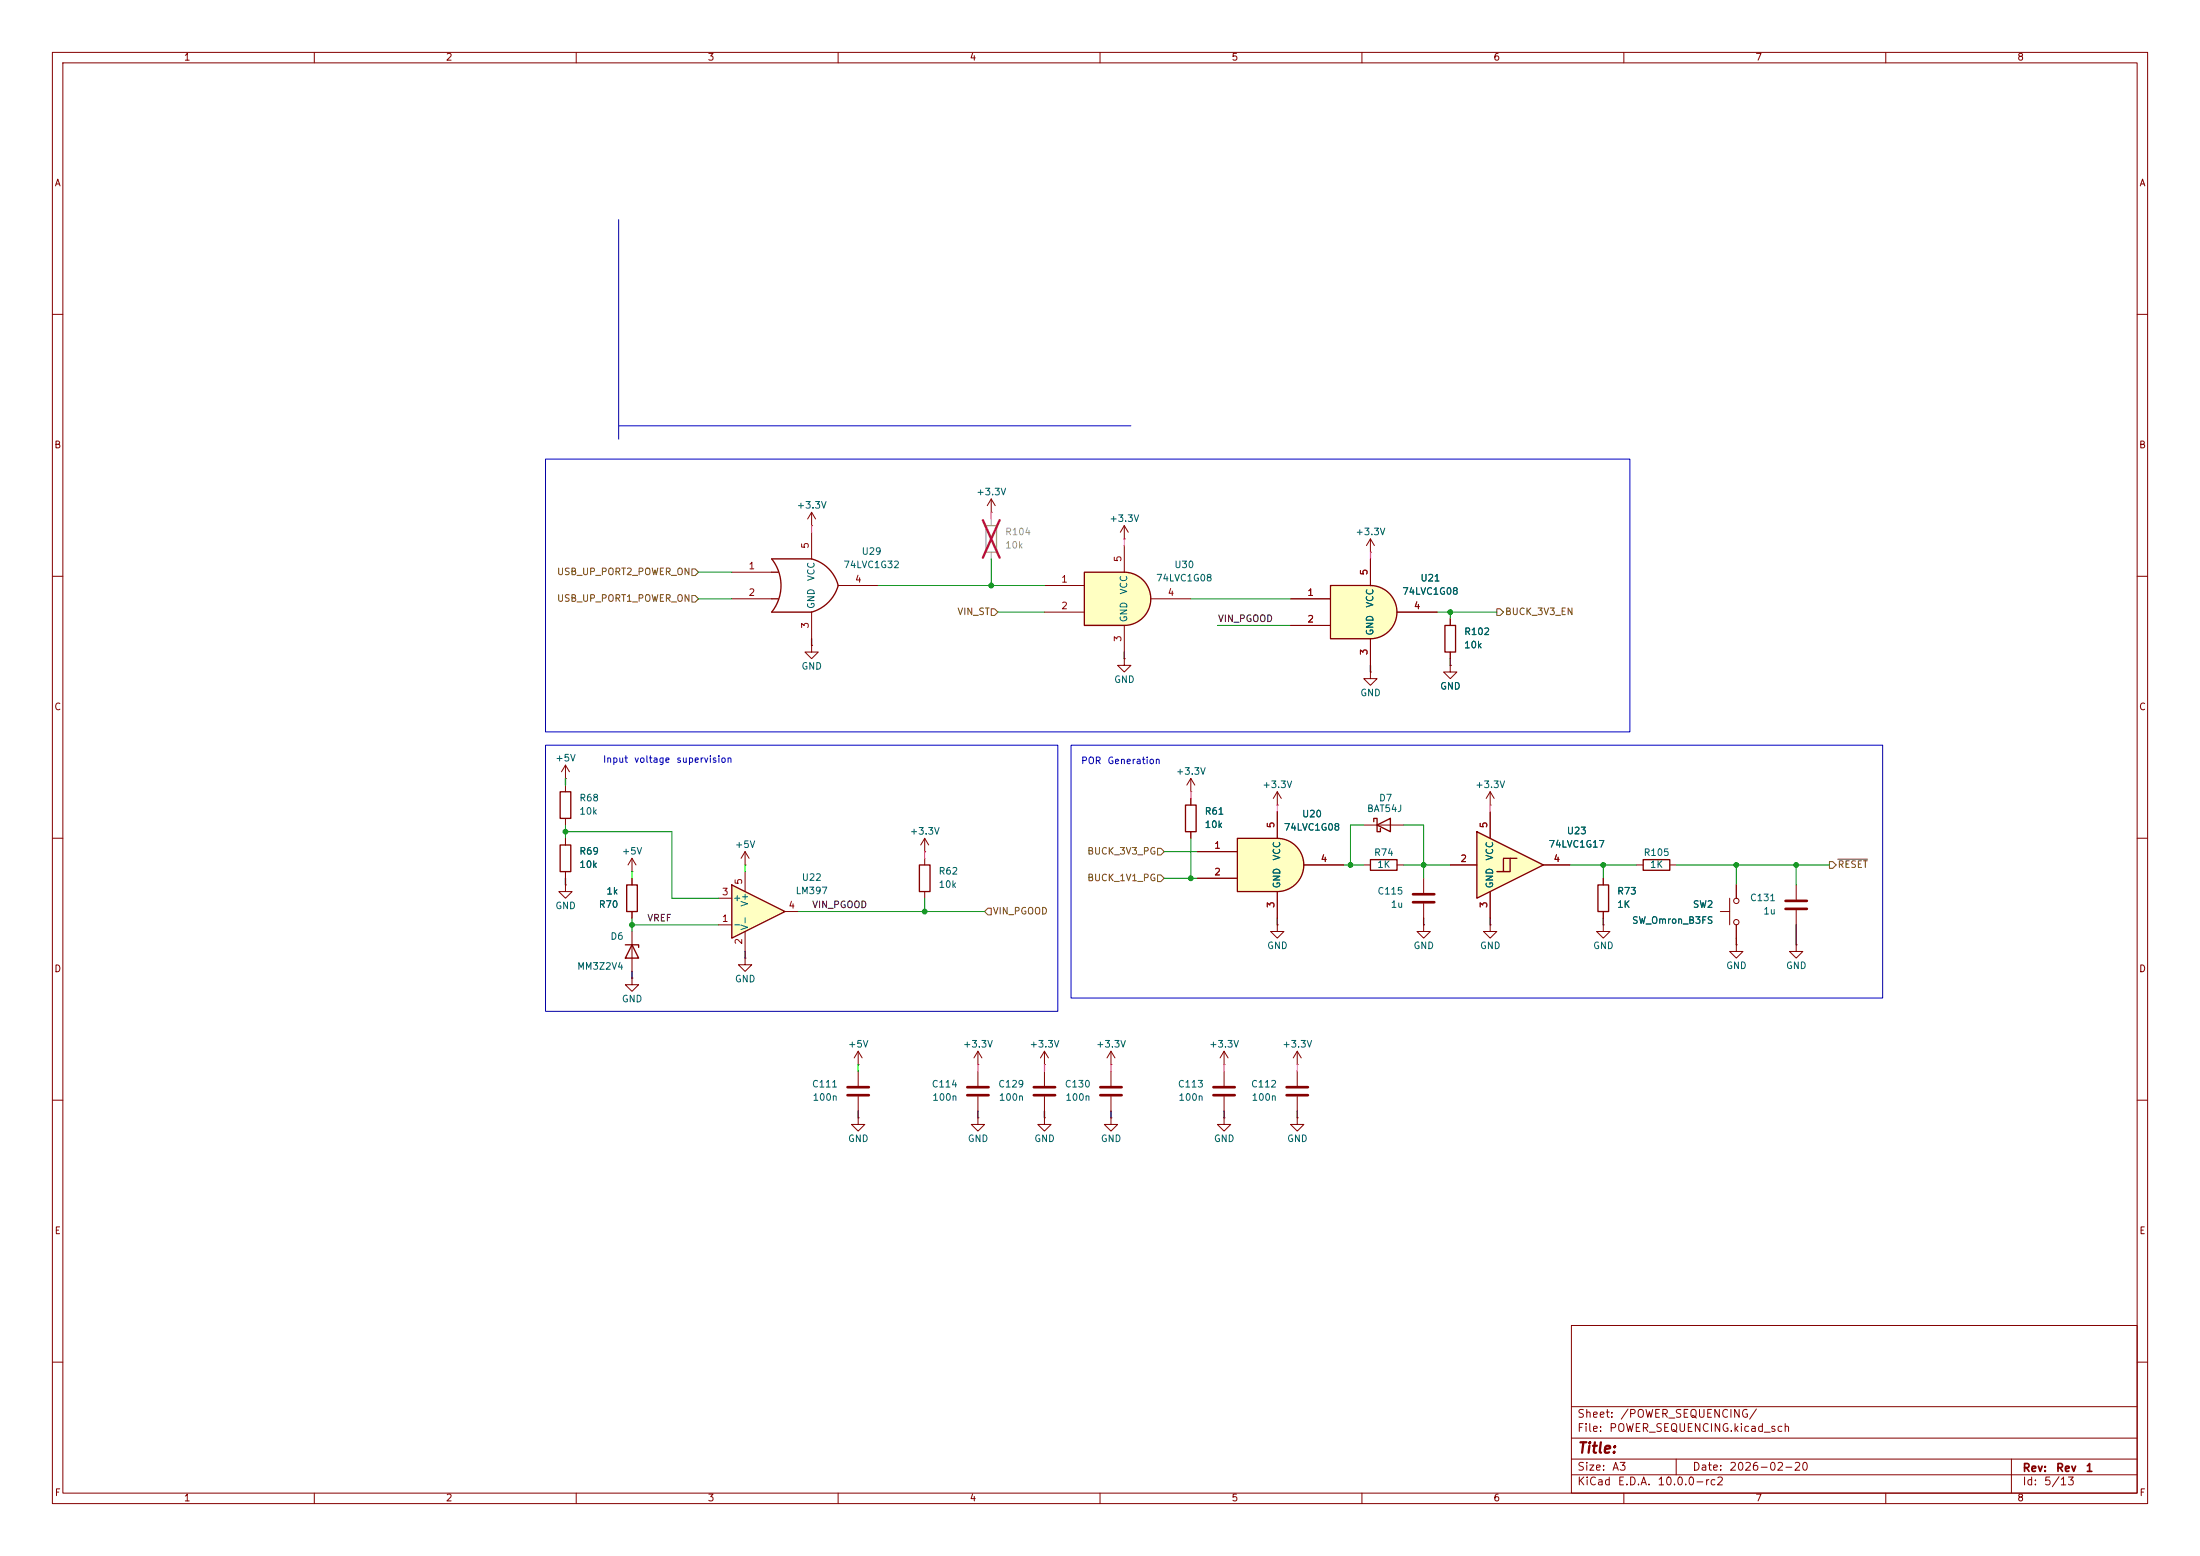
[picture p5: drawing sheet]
<svg xmlns="http://www.w3.org/2000/svg" width="420mm" height="297mm" viewBox="0 0 420 297" stroke-linecap="round" stroke-linejoin="round" font-family="sans-serif">
<g fill="none" stroke="#840000" stroke-width=".19">
<path d="M10 10h400v277h-400zM12 12h396v273h-396zM60 10v2M110 10v2M160 10v2M210 10v2M260 10v2M310 10v2M360 10v2M10 60h2M408 60h2M10 110h2"/>
<path d="M408 110h2M10 160h2M408 160h2M10 210h2M408 210h2M300 253h108v32h-108zM10 260h2M300 278.5h108M300 274.5h108M300 268.5h108M320 278.5v3M384 278.5v6.5"/>
<path d="M408 260h2M60 285v2M110 285v2M160 285v2M210 285v2M260 285v2M300 281.5h108M310 285v2M360 285v2"/>
</g>
<path d="M139.7 168.9l10.2 5.1-10.2 5.1z" fill="#ffffc2"/>
<path d="M139.7 168.9l10.2 5.1-10.2 5.1zM313.7 164.1h5.1v2h-5.1z" fill="none" stroke="#840000" stroke-width=".25"/>
<g fill="none" stroke="#840000" stroke-width=".19">
<path d="M137.2 176.5h2.5M137.2 171.5h2.5M142.2 165.1h.1M142.2 162.6v2.5M142.2 166.4v3.8M142.2 177.8v3.8M142.2 162.6l-.7 1.2M142.2 162.6l.8 1.2M149.9 174h2.5M176.5 162.6h.1M176.5 160l-.7 1.3M176.5 160l.8 1.3"/>
<path d="M176.5 160v2.6M312.4 165.1h1.3M318.8 165.1h1.2M331.5 180.3v1.3h-1.3l1.3 1.3 1.2-1.3h-1.2M331.5 180.3h.1M163.8 213.4v1.2h-1.2l1.2 1.3 1.3-1.3h-1.3M163.8 213.4h.1"/>
</g>
<path d="M214.6 109.2a5.1 5.1 0 0 1 5.1 5.1 5.1 5.1 0 0 1-5.1 5.1z" fill="#ffffc2" stroke="#ffffc2" stroke-width=".19"/>
<path d="M207 109.2h7.6v10.2h-7.6z" fill="#ffffc2"/>
<path d="M207 109.2h7.6a5.1 5.1 0 0 1 5.1 5.1 5.1 5.1 0 0 1-5.1 5.1h-7.6zM106.9 151.1h2.1v5.1h-2.1z" fill="none" stroke="#840000" stroke-width=".25"/>
<g fill="none" stroke="#840000" stroke-width=".19">
<path d="M189.2 97.8h.1M189.2 95.3l-.7 1.2M189.2 95.3l.8 1.2M189.2 95.3v2.5M199.4 111.8h7.6M199.4 116.8h7.6M214.6 102.9h.1M214.6 100.3v2.6M214.6 104.1v5.1M214.6 119.4v5.1M214.6 100.3l-.7 1.3M214.6 100.3l.8 1.3"/>
<path d="M219.7 114.3h7.6M107.9 149.9v1.2M107.9 156.2v1.3M163.8 203.2h.1M163.8 200.7v2.5M163.8 204.5v2.8M163.8 209.3v2.8M163.8 200.7l.8 1.2M163.8 200.7l-.7 1.2M186.7 203.2h.1M186.7 200.7l.8 1.2M186.7 200.7l-.8 1.2"/>
<path d="M186.7 200.7v2.5M199.4 203.2h.1M199.4 200.7v2.5M199.4 204.5v2.8M199.4 209.3v2.8M199.4 200.7l.8 1.2M199.4 200.7l-.8 1.2"/>
</g>
<path d="M161.8 207.5h4.1M161.8 209h4.1M197.4 207.5h4M197.4 209h4" fill="none" stroke="#840000" stroke-width=".51"/>
<g fill="#ffffc2">
<path d="M147.3 109.2h1.3z"/>
<path d="M147.3 114.3h1.3z"/>
</g>
<path d="M147.3 106.7h7.6M147.3 116.8h7.6" fill="none" stroke="#ffffc2" stroke-width=".19"/>
<path d="M147.3 106.7h7.6a7.1 7.1 0 0 1 5.1 5.1 7.4 7.4 0 0 1-5.1 5h-7.6a8.1 8.1 0 0 0 0-10.1zM147.3 109.2h1.3M147.3 114.3h1.3M106.9 161.3h2.1v5.1h-2.1zM119.6 168.9h2.1v5.1h-2.1zM175.5 165.1h2v5.1h-2zM119.4 180.3h2.5v.5M120.6 180.3l1.3 2.6h-2.5z" fill="none" stroke="#840000" stroke-width=".25"/>
<g fill="none" stroke="#840000" stroke-width=".19">
<path d="M154.9 97.8v2.5M154.9 97.8l-.7 1.3M154.9 97.8l.8 1.3M139.7 109.2h7.6M139.7 114.3h7.6M154.9 100.3h.1M154.9 101.6v5.1M154.9 116.8v5.1M160 111.8h7.6M154.9 123.2v1.3h1.3l-1.3 1.2-1.2-1.2h1.2M154.9 123.2h.1M107.9 148.6h.1"/>
<path d="M107.9 146.1v2.5M107.9 146.1l-.7 1.2M107.9 146.1l.8 1.2M107.9 168.9v1.3h1.3l-1.3 1.3-1.2-1.3h1.2M107.9 168.9h.1M107.9 160v1.3M107.9 166.4v1.2M120.6 166.4h.1M120.6 163.8l-.7 1.3M120.6 163.8l.8 1.3M120.6 163.8v2.6M120.6 167.6v1.3"/>
<path d="M120.6 174v1.3M120.6 177.8v7.6M176.5 163.8v1.3M176.5 170.2v1.3M284.5 176.5v1.3h1.2l-1.2 1.3-1.3-1.3h1.3M284.5 176.5h.1M120.6 186.7v1.3h1.3l-1.3 1.2-1.2-1.2h1.2M120.6 186.7h.1M142.2 182.9v1.3h1.3l-1.3 1.2-1.2-1.2h1.2M142.2 182.9h.1M186.7 213.4v1.2h-1.3l1.3 1.3 1.3-1.3h-1.3M186.7 213.4h.1"/>
<path d="M186.7 204.5v2.8M186.7 209.3v2.8M199.4 213.4v1.2h-1.3l1.3 1.3 1.3-1.3h-1.3M199.4 213.4h.1M212.1 203.2h.1M212.1 200.7l.8 1.2M212.1 200.7l-.8 1.2M212.1 200.7v2.5"/>
</g>
<path d="M184.7 207.5h4M184.7 209h4" fill="none" stroke="#840000" stroke-width=".51"/>
<path d="M261.6 111.8a5.1 5.1 0 0 1 5.1 5 5.1 5.1 0 0 1-5.1 5.1z" fill="#ffffc2" stroke="#ffffc2" stroke-width=".19"/>
<path d="M254 111.8h7.6v10.1h-7.6z" fill="#ffffc2"/>
<path d="M254 111.8h7.6a5.1 5.1 0 0 1 5.1 5 5.1 5.1 0 0 1-5.1 5.1h-7.6zM275.8 119.4h2.1v5.1h-2.1zM226.3 153.7h2v5.1h-2zM262.3 156.8v-.6h.6v2.6h.6v-.7M262.9 157.5l2.5-1.3v2.6zM261.6 164.1h5.1v2h-5.1zM305.1 168.9h2v5.1h-2z" fill="none" stroke="#840000" stroke-width=".25"/>
<g fill="none" stroke="#840000" stroke-width=".19">
<path d="M246.4 114.3h7.6M246.4 119.4h7.6M261.6 105.4h.1M261.6 102.9v2.5M261.6 106.7v5.1M261.6 102.9l-.7 1.2M261.6 102.9l.8 1.2M266.7 116.8h7.6M276.9 118.1v1.3M214.6 125.7v1.3h1.3l-1.3 1.3-1.2-1.3h1.2M214.6 125.7h.1M261.6 128.3v1.2h1.3l-1.3 1.3-1.3-1.3h1.3"/>
<path d="M261.6 128.3h.1M261.6 121.9v5.1M276.9 127v1.3h1.2l-1.2 1.2-1.3-1.2h1.3M276.9 127h.1M276.9 124.5v1.2M227.3 151.1h.1M227.3 148.6l-.7 1.3M227.3 148.6l.8 1.3M227.3 148.6v2.5M227.3 152.4v1.3M227.3 158.8v1.2M243.8 153.7h.1"/>
<path d="M243.8 151.1l-.7 1.3M243.8 151.1l.8 1.3M243.8 151.1v2.6M260.3 157.5h7.7M284.5 153.7h.1M284.5 151.1l-.8 1.3M284.5 151.1l.7 1.3M284.5 151.1v2.6M243.8 176.5v1.3h1.3l-1.3 1.3-1.2-1.3h1.2M243.8 176.5h.1M260.3 165.1h1.3M266.7 165.1h1.3"/>
<path d="M271.8 176.5v1.3h-1.3l1.3 1.3 1.2-1.3h-1.2M271.8 176.5h.1M271.8 167.6v2.8M271.8 172.5v2.8M306.1 176.5v1.3h-1.3l1.3 1.3 1.2-1.3h-1.2M306.1 176.5h.1M306.1 167.6v1.3M306.1 174v1.3M328.4 174h1.8M330.2 171.5v5M331.5 168.9v2.6M331.5 176.5v2.6"/>
<path d="M342.9 168.9v2.8M342.9 173.7v2.8M212.1 213.4v1.2h-1.3l1.3 1.3 1.3-1.3h-1.3M212.1 213.4h.1M212.1 204.5v2.8M212.1 209.3v2.8M233.7 203.2h.1M233.7 213.4v1.2h1.2l-1.2 1.3-1.3-1.3h1.3M233.7 213.4h.1M233.7 200.7l-.8 1.2M233.7 200.7l.7 1.2M233.7 200.7v2.5"/>
<path d="M233.7 204.5v2.8M233.7 209.3v2.8M247.6 213.4v1.2h1.3l-1.3 1.3-1.2-1.3h1.2M247.6 213.4h.1M247.6 203.2h.1M247.6 200.7v2.5M247.6 204.5v2.8M247.6 209.3v2.8M247.6 200.7l-.7 1.2M247.6 200.7l.8 1.2"/>
<circle cx="331.5" cy="176" r=".51"/>
<circle cx="331.5" cy="172" r=".51"/>
</g>
<path d="M269.7 170.7h4.1M269.7 172.2h4.1M340.9 172h4M340.9 173.5h4M210.1 207.5h4M210.1 209h4M231.6 207.5h4.1M231.6 209h4.1M245.6 207.5h4.1M245.6 209h4.1" fill="none" stroke="#840000" stroke-width=".51"/>
<g fill="#ffffc2">
<path d="M281.9 158.8l12.7 6.3-12.7 6.4z"/>
<path d="M287 163.8h1.3l-2.6 2.6h1.3z"/>
<path d="M288.3 163.8v2.6h-1.3l2.6-2.6z"/>
</g>
<path d="M281.9 158.8l12.7 6.3-12.7 6.4zM288.3 163.8h-1.3v2.6h-1.3M289.6 163.8h-1.3v2.6h-1.3" fill="none" stroke="#840000" stroke-width=".25"/>
<path d="M284.5 154.9v5.1M276.9 165.1h5M284.5 170.2v5.1M294.6 165.1h5.1" fill="none" stroke="#840000" stroke-width=".19"/>
<path d="M188.2 100.3h2v5.1h-2z" fill="none" stroke="#a1a1a1" stroke-width=".25"/>
<path d="M189.2 99.1v1.2M189.2 105.4v1.3" fill="none" stroke="#a1a1a1" stroke-width=".19"/>
<path d="M187.6 99.3l3.2 7.2M190.8 99.3l-3.2 7.2" fill="none" stroke="#e12e31" stroke-width=".46"/>
<path d="M243.8 160a5.1 5.1 0 0 1 5.1 5.1 5.1 5.1 0 0 1-5.1 5.1z" fill="#ffffc2" stroke="#ffffc2" stroke-width=".19"/>
<path d="M236.2 160h7.6v10.2h-7.6z" fill="#ffffc2"/>
<path d="M236.2 160h7.6a5.1 5.1 0 0 1 5.1 5.1 5.1 5.1 0 0 1-5.1 5.1h-7.6z" fill="none" stroke="#840000" stroke-width=".25"/>
<g fill="none" stroke="#840000" stroke-width=".19">
<path d="M246.4 114.3h7.6M246.4 119.4h7.6M261.6 106.7v5.1M266.7 116.8h7.6M276.9 118.1v1.3M261.6 121.9v5.1M276.9 127h.1M276.9 124.5v1.2M227.3 152.4v1.3M227.3 158.8v1.2M243.8 154.9v5.1M284.5 154.9v5.1"/>
<path d="M107.9 160v1.3M107.9 166.4v1.2M120.6 167.6v1.3M120.6 174v1.3M228.6 162.6h7.6M228.6 167.6h7.6M243.8 170.2v5.1M248.9 165.1h7.6M276.9 165.1h5M284.5 170.2v5.1M294.6 165.1h5.1M306.1 167.6v1.3"/>
<path d="M306.1 174v1.3M331.5 168.9v2.6M331.5 176.5v2.6M342.9 180.3v1.3h-1.3l1.3 1.3 1.3-1.3h-1.3M342.9 180.3h.1"/>
</g>
<path d="M132.1 113.7h.6l.6 .6-.6 .6h-.6zM132.1 108.6h.6l.6 .6-.6 .7h-.6zM189.2 116.2h.7l.6 .6-.6 .7h-.7zM285.7 116.2h.7l.6 .6-.6 .7h-.7zM188.6 173.4h.6v1.2h-.6l-.6-.6zM221 161.9h.6l.6 .7-.6 .6h-.6zM221 167h.6l.6 .6-.6 .7h-.6zM349.2 164.5h.7l.6 .6-.6 .6h-.7zM350.8 164h5.7" fill="none" stroke="#725600" stroke-width=".19"/>
<path d="M118.1 41.9v41.9M104.1 87.6h207v52.1h-207zM118.1 81.3h97.8M104.1 142.2h97.8v50.8h-97.8zM204.5 142.2h154.9v48.3h-154.9z" fill="none" stroke="#0000c2" stroke-width=".19"/>
<g fill="none" stroke="#009600" stroke-width=".19">
<path d="M133.3 114.3h6.4M133.3 109.2h6.4M167.6 111.8h31.8M189.2 106.7v5.1M190.5 116.8h8.9M227.3 114.3h19.1M232.4 119.4h14M274.3 116.8h11.4M276.9 116.8v1.3M107.9 158.8h20.4v12.7h8.9M107.9 157.5v2.5M260.3 157.5h-2.5v7.6"/>
<path d="M268 157.5h3.8v10.1M120.6 176.5h16.6M120.6 175.3v2.5M152.4 174h35.6M176.5 171.5v2.5M222.2 167.6h6.4M222.2 162.6h6.4M227.3 160v7.6M256.5 165.1h3.8M268 165.1h8.9M299.7 165.1h12.7M306.1 165.1v2.5"/>
<path d="M320 165.1h29.2M331.5 165.1v3.8M342.9 165.1v3.8"/>
</g>
<g fill="none" stroke="#000" stroke-width=".25">
<path d="M154.9 121.9v1.3M214.6 124.5v1.2M261.6 127v1.3M276.9 125.7v1.3M107.9 167.6v1.3M243.8 175.3v1.2M271.8 175.3v1.2M284.5 175.3v1.2M306.1 175.3v1.2M331.5 179.1v1.2M342.9 176.5v3.8M120.6 185.4v1.3"/>
<path d="M142.2 181.6v1.3M163.8 212.1v1.3M186.7 212.1v1.3M199.4 212.1v1.3M212.1 212.1v1.3M233.7 212.1v1.3M247.6 212.1v1.3"/>
</g>
<path d="M107.9 148.6v1.3M120.6 166.4v1.2M142.2 165.1v1.3M163.8 203.2v1.3" fill="none" stroke="#0f0" stroke-width=".25"/>
<g fill="none" stroke="#f0f" stroke-width=".25">
<path d="M189.2 97.8v1.3M154.9 100.3v1.3M214.6 102.9v1.2M261.6 105.4v1.3M227.3 151.1v1.3M243.8 153.7v1.2M284.5 153.7v1.2M176.5 162.6v1.2M186.7 203.2v1.3M199.4 203.2v1.3M212.1 203.2v1.3M233.7 203.2v1.3"/>
<path d="M247.6 203.2v1.3"/>
</g>
<g fill="#009600" stroke="#009600" stroke-width=".19">
<circle cx="107.9" cy="158.8" r=".46"/>
<circle cx="120.6" cy="176.5" r=".46"/>
<circle cx="271.8" cy="165.1" r=".46"/>
<circle cx="276.9" cy="116.8" r=".46"/>
<circle cx="189.2" cy="111.8" r=".46"/>
<circle cx="227.3" cy="167.6" r=".46"/>
<circle cx="257.8" cy="165.1" r=".46"/>
<circle cx="342.9" cy="165.1" r=".46"/>
<circle cx="306.1" cy="165.1" r=".46"/>
<circle cx="331.5" cy="165.1" r=".46"/>
<circle cx="176.5" cy="174" r=".46"/>
</g>
<text font-size="2" fill="#840000" x="301" y="277.9">Title:</text>
<g font-size="1.5" fill="#840000">
<text x="301" y="273.7">File:</text>
<text x="301" y="271">Sheet:</text>
<text x="307.1" y="273.7">POWER_SEQUENCING.kicad_sch</text>
<text x="309.2" y="271">/POWER_SEQUENCING/</text>
<text x="301" y="281.1">Size:</text>
<text x="307.6" y="281.1">A3</text>
<text x="323" y="281.1">Date:</text>
<text x="330" y="281.1">2026-02-20</text>
<text x="386" y="281.3">Rev:</text>
<text x="392.4" y="281.3">Rev</text>
<text x="398" y="281.3">1</text>
<text x="301" y="283.9">KiCad</text>
<text x="308.7" y="283.9">E.D.A.</text>
<text x="316.3" y="283.9">10.0.0-rc2</text>
<text x="386" y="283.9">Id:</text>
<text x="390.1" y="283.9">5/13</text>
</g>
<g font-size="1.3" fill="#840000">
<text x="35" y="11.9">1</text>
<text x="85" y="11.9">2</text>
<text x="135" y="11.9">3</text>
<text x="185" y="11.9">4</text>
<text x="235" y="11.9">5</text>
<text x="285" y="11.9">6</text>
<text x="335" y="11.9">7</text>
<text x="385" y="11.9">8</text>
<text x="10.3" y="35.9">A</text>
<text x="408.3" y="35.9">A</text>
<text x="10.3" y="85.9">B</text>
<text x="408.2" y="85.9">B</text>
<text x="10.3" y="135.9">C</text>
<text x="408.2" y="135.9">C</text>
<text x="10.3" y="185.9">D</text>
<text x="408.2" y="185.9">D</text>
<text x="10.3" y="235.9">E</text>
<text x="408.3" y="235.9">E</text>
<text x="10.3" y="285.9">F</text>
<text x="35" y="286.9">1</text>
<text x="85" y="286.9">2</text>
<text x="135" y="286.9">3</text>
<text x="185" y="286.9">4</text>
<text x="235" y="286.9">5</text>
<text x="285" y="286.9">6</text>
<text x="335" y="286.9">7</text>
<text x="385" y="286.9">8</text>
<text x="408.3" y="285.9">F</text>
</g>
<g font-size="1.3" fill="#006464">
<text x="186.3" y="94.8">+3.3V</text>
<text x="152" y="97.4">+3.3V</text>
<text x="211.7" y="99.9">+3.3V</text>
<text x="164.4" y="106.2">U29</text>
<text x="258.7" y="102.5">+3.3V</text>
<text x="155.8" y="111" transform="rotate(-90 155.8 111)">VCC</text>
<text x="160.9" y="108.7">74LVC1G32</text>
<text x="215.5" y="113.6" transform="rotate(-90 215.5 113.6)">VCC</text>
<text x="220.6" y="111.3">74LVC1G08</text>
<text x="224.1" y="108.7">U30</text>
<text x="267.6" y="113.8">74LVC1G08</text>
<text x="271.1" y="111.3">U21</text>
<text x="155.8" y="116.3" transform="rotate(-90 155.8 116.3)">GND</text>
<text x="215.5" y="118.9" transform="rotate(-90 215.5 118.9)">GND</text>
<text x="262.5" y="116.1" transform="rotate(-90 262.5 116.1)">VCC</text>
<text x="262.5" y="121.4" transform="rotate(-90 262.5 121.4)">GND</text>
<text x="279.4" y="121.5">R102</text>
<text x="279.4" y="124.1">10k</text>
<text x="152.9" y="128.1">GND</text>
<text x="212.6" y="130.7">GND</text>
<text x="274.8" y="131.9">GND</text>
<text x="259.6" y="133.2">GND</text>
<text x="105.9" y="145.6">+5V</text>
<text x="224.4" y="148.2">+3.3V</text>
<text x="110.5" y="155.8">10k</text>
<text x="110.5" y="153.3">R68</text>
<text x="229.9" y="155.8">R61</text>
<text x="240.9" y="150.7">+3.3V</text>
<text x="260.9" y="155.3">BAT54J</text>
<text x="263.2" y="153.3">D7</text>
<text x="281.5" y="150.7">+3.3V</text>
<text x="173.6" y="159.6">+3.3V</text>
<text x="229.9" y="158.3">10k</text>
<text x="245" y="158.9">74LVC1G08</text>
<text x="248.5" y="156.3">U20</text>
<text x="299" y="159.5">U23</text>
<text x="110.5" y="166">10k</text>
<text x="110.5" y="163.4">R69</text>
<text x="118.6" y="163.4">+5V</text>
<text x="140.2" y="162.2">+5V</text>
<text x="179.1" y="167.2">R62</text>
<text x="244.7" y="164.4" transform="rotate(-90 244.7 164.4)">VCC</text>
<text x="262.2" y="163.7">R74</text>
<text x="262.8" y="166">1K</text>
<text x="285.3" y="164.4" transform="rotate(-90 285.3 164.4)">VCC</text>
<text x="295.5" y="162.1">74LVC1G17</text>
<text x="313.7" y="163.7">R105</text>
<text x="314.9" y="166">1K</text>
<text x="105.9" y="173.8">GND</text>
<text x="114.2" y="173.6">R70</text>
<text x="115.7" y="171">1k</text>
<text x="139.8" y="172.3">+</text>
<text x="143.1" y="173.2" transform="rotate(-90 143.1 173.2)">V+</text>
<text x="151.8" y="171">LM397</text>
<text x="153" y="168.4">U22</text>
<text x="179.1" y="169.8">10k</text>
<text x="244.7" y="169.7" transform="rotate(-90 244.7 169.7)">GND</text>
<text x="262.9" y="171">C115</text>
<text x="265.4" y="173.6">1u</text>
<text x="285.3" y="169.7" transform="rotate(-90 285.3 169.7)">GND</text>
<text x="308.6" y="173.6">1K</text>
<text x="308.6" y="171">R73</text>
<text x="323.1" y="173.6">SW2</text>
<text x="334" y="172.3">C131</text>
<text x="116.4" y="179.7">D6</text>
<text x="139.8" y="177.4">-</text>
<text x="143.1" y="177.7" transform="rotate(-90 143.1 177.7)">V-</text>
<text x="311.5" y="176.6">SW_Omron_B3FS</text>
<text x="336.5" y="174.9">1u</text>
<text x="110.1" y="185.4">MM3Z2V4</text>
<text x="241.8" y="181.5">GND</text>
<text x="269.7" y="181.5">GND</text>
<text x="282.4" y="181.5">GND</text>
<text x="304" y="181.5">GND</text>
<text x="329.4" y="185.3">GND</text>
<text x="340.9" y="185.3">GND</text>
<text x="118.6" y="191.6">GND</text>
<text x="140.2" y="187.8">GND</text>
<text x="161.8" y="200.3">+5V</text>
<text x="183.7" y="200.3">+3.3V</text>
<text x="196.4" y="200.3">+3.3V</text>
<text x="209.1" y="200.3">+3.3V</text>
<text x="230.7" y="200.3">+3.3V</text>
<text x="244.7" y="200.3">+3.3V</text>
<text x="154.9" y="207.9">C111</text>
<text x="177.8" y="207.9">C114</text>
<text x="190.5" y="207.9">C129</text>
<text x="203.2" y="207.9">C130</text>
<text x="224.8" y="207.9">C113</text>
<text x="238.7" y="207.9">C112</text>
<text x="155" y="210.4">100n</text>
<text x="177.9" y="210.4">100n</text>
<text x="190.6" y="210.4">100n</text>
<text x="203.3" y="210.4">100n</text>
<text x="224.9" y="210.4">100n</text>
<text x="238.8" y="210.4">100n</text>
<text x="161.8" y="218.3">GND</text>
<text x="184.7" y="218.3">GND</text>
<text x="197.4" y="218.3">GND</text>
<text x="210.1" y="218.3">GND</text>
<text x="231.6" y="218.3">GND</text>
<text x="245.6" y="218.3">GND</text>
</g>
<g font-size="1.3" fill="#a90000">
<text x="154.7" y="104.8" transform="rotate(-90 154.7 104.8)">5</text>
<text x="214.4" y="107.4" transform="rotate(-90 214.4 107.4)">5</text>
<text x="142.8" y="109">1</text>
<text x="163.1" y="111.5">4</text>
<text x="202.5" y="111.5">1</text>
<text x="261.4" y="109.9" transform="rotate(-90 261.4 109.9)">5</text>
<text x="142.8" y="114">2</text>
<text x="202.5" y="116.6">2</text>
<text x="222.8" y="114">4</text>
<text x="249.5" y="114">1</text>
<text x="249.5" y="119.1">2</text>
<text x="269.8" y="116.6">4</text>
<text x="154.7" y="120.1" transform="rotate(-90 154.7 120.1)">3</text>
<text x="214.4" y="122.6" transform="rotate(-90 214.4 122.6)">3</text>
<text x="261.4" y="125.2" transform="rotate(-90 261.4 125.2)">3</text>
<text x="243.6" y="158.2" transform="rotate(-90 243.6 158.2)">5</text>
<text x="284.2" y="158.2" transform="rotate(-90 284.2 158.2)">5</text>
<text x="231.7" y="162.3">1</text>
<text x="231.7" y="167.4">2</text>
<text x="252" y="164.8">4</text>
<text x="278.7" y="164.8">2</text>
<text x="296.5" y="164.8">4</text>
<text x="137.7" y="171.2">3</text>
<text x="142" y="169" transform="rotate(-90 142 169)">5</text>
<text x="150.4" y="173.7">4</text>
<text x="243.6" y="173.4" transform="rotate(-90 243.6 173.4)">3</text>
<text x="284.2" y="173.4" transform="rotate(-90 284.2 173.4)">3</text>
<text x="137.7" y="176.3">1</text>
<text x="142" y="180.4" transform="rotate(-90 142 180.4)">2</text>
</g>
<g font-size="1.3" fill="#989898">
<text x="191.8" y="102.5">R104</text>
<text x="191.8" y="105">10k</text>
</g>
<g font-size="1.3" fill="#725600">
<text x="106.2" y="110.1">USB_UP_PORT2_POWER_ON</text>
<text x="106.2" y="115.2">USB_UP_PORT1_POWER_ON</text>
<text x="182.7" y="117.7">VIN_ST</text>
<text x="287.2" y="117.7">BUCK_3V3_EN</text>
<text x="207.5" y="163.4">BUCK_3V3_PG</text>
<text x="350.7" y="166">RESET</text>
<text x="207.5" y="168.5">BUCK_1V1_PG</text>
<text x="189.4" y="174.9">VIN_PGOOD</text>
</g>
<g font-size="1.3" fill="#0f0f0f">
<text x="232.4" y="119">VIN_PGOOD</text>
<text x="154.9" y="173.6">VIN_PGOOD</text>
<text x="123.5" y="176.2">VREF</text>
</g>
<g font-size="1.3" fill="#0000c2">
<text x="115" y="145.9">Input</text>
<text x="120.9" y="145.9">voltage</text>
<text x="129" y="145.9">supervision</text>
<text x="206.3" y="146.2">POR</text>
<text x="211.3" y="146.2">Generation</text>
</g>
</svg>
